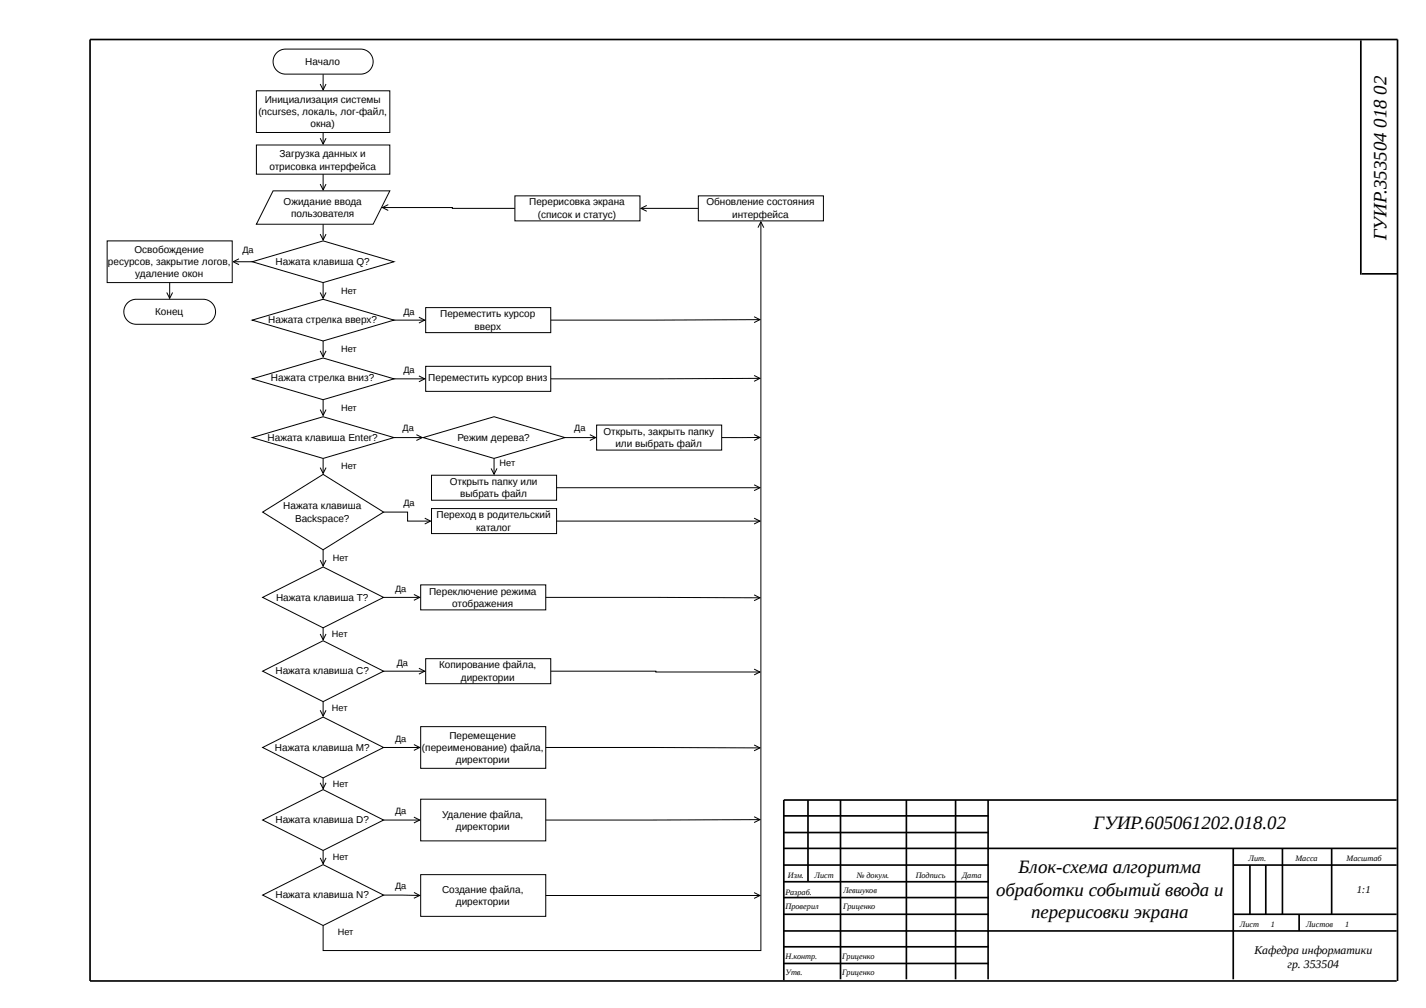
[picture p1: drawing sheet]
<svg xmlns="http://www.w3.org/2000/svg" width="420mm" height="297mm" viewBox="0 0 420 297" stroke-linecap="round" stroke-linejoin="round" font-family="sans-serif">
<g fill="none" stroke="#000" stroke-width=".49">
<path d="M401 11.9v69M401.2 80.7h10.6M238.1 235.7v24.1M247.7 235.7v52.9M267.1 235.7v52.9M281.6 235.7v52.9M291.2 235.7v52.9M411.6 235.7h-180.6v53.1M231 254.9h60.2M231 250h180.6M231 240.4h60.2M231 245.3h60.2"/>
<path d="M231 259.8h60.2M363.4 254.9h48.2M363.4 250v38.6M368.3 254.9v14.5M373 254.9v14.5M377.9 250v19.4M392.4 250v19.4M231 269.4h60.2M231 274.3h180.6M231 264.5h60.2M231 279h60.2M363.4 269.4h48.2"/>
<path d="M382.8 269.4v4.9M231 283.9h60.2M411.6 289h-385.1v-277.4h385.3v277.4"/>
</g>
<path d="M94.4 24.8l.8 1.7 .9-1.7M95.2 21.8v4.4" fill="none" stroke="#000" stroke-width=".29"/>
<path d="M81.5 15.5l1-.7 1.4-.3h22.4a3.7 3.7 0 0 1 3.7 3.7 3.7 3.7 0 0 1-3.7 3.6h-22.1a3.7 3.7 0 0 1-3.4-2.2 3.7 3.7 0 0 1 .7-4.1z" fill="#fff"/>
<path d="M81.5 15.5l1-.7 1.4-.3h22.4a3.7 3.7 0 0 1 3.7 3.7 3.7 3.7 0 0 1-3.7 3.6h-22.1a3.7 3.7 0 0 1-3.4-2.2 3.7 3.7 0 0 1 .7-4.1z" fill="none" stroke="#000" stroke-width=".29"/>
<path d="M75.6 26.8h39.3v12.2h-39.3z" fill="#fff"/>
<path d="M75.6 26.8h39.3v12.2h-39.3z" fill="none" stroke="#000" stroke-width=".29"/>
<path d="M75.6 42.7h39.3v8.6h-39.3z" fill="#fff"/>
<path d="M95.2 39v3.2M75.6 42.7h39.3v8.6h-39.3zM94.4 40.7l.8 1.7 .9-1.7" fill="none" stroke="#000" stroke-width=".29"/>
<path d="M80.5 56.2h34.4l-4.9 9.9h-34.4z" fill="#fff"/>
<path d="M80.5 56.2h34.4l-4.9 9.9h-34.4zM94.4 54.2l.8 1.8 .9-1.8M95.2 51.3v4.4M94.4 69l.8 1.7 .9-1.7M95.2 66.1v4.3" fill="none" stroke="#000" stroke-width=".29"/>
<path d="M74.3 77.1l20.9-6.1 20.9 6.1-20.9 6.2z" fill="#fff"/>
<path d="M74.3 77.1l20.9-6.1 20.9 6.1-20.9 6.2z" fill="none" stroke="#000" stroke-width=".29"/>
<path d="M37.6 89.3l.9-.7 1.4-.4h19.9a3.7 3.7 0 0 1 3.7 3.7 3.7 3.7 0 0 1-3.7 3.7h-19.6a3.7 3.7 0 0 1-3.4-2.3 3.7 3.7 0 0 1 .8-4z" fill="#fff"/>
<path d="M69 77.1h5.3M70.4 76.3l-1.7 .8 1.7 .9M37.6 89.3l.9-.7 1.4-.4h19.9a3.7 3.7 0 0 1 3.7 3.7 3.7 3.7 0 0 1-3.7 3.7h-19.6a3.7 3.7 0 0 1-3.4-2.3 3.7 3.7 0 0 1 .8-4z" fill="none" stroke="#000" stroke-width=".29"/>
<g fill="#fff">
<path d="M71.5 72.1h3.2v3.2h-3.2z"/>
<path d="M74.3 94.3l20.9-6.1 20.9 6.1-20.9 6.2z"/>
</g>
<path d="M74.3 94.3l20.9-6.1 20.9 6.1-20.9 6.2zM94.4 86.2l.8 1.7 .9-1.7M95.2 83.3v4.3" fill="none" stroke="#000" stroke-width=".29"/>
<g fill="#fff">
<path d="M100.5 84.1h4.7v3.2h-4.7z"/>
<path d="M31.6 71h36.8v12.3h-36.8z"/>
</g>
<path d="M31.6 71h36.8v12.3h-36.8zM49.1 86.2l.9 1.7 .9-1.7M50 83.3v4.3" fill="none" stroke="#000" stroke-width=".29"/>
<path d="M125.4 90.6h36.9v7.4h-36.9z" fill="#fff"/>
<path d="M116.1 94.3h8.8M123.4 93.5l1.8 .8-1.8 .9M125.4 90.6h36.9v7.4h-36.9z" fill="none" stroke="#000" stroke-width=".29"/>
<g fill="#fff">
<path d="M118.9 90.3h3.2v3.2h-3.2z"/>
<path d="M74.3 111.6l20.9-6.1 20.9 6.1-20.9 6.2z"/>
</g>
<path d="M74.3 111.6l20.9-6.1 20.9 6.1-20.9 6.2z" fill="none" stroke="#000" stroke-width=".29"/>
<path d="M125.4 107.9h36.9v7.4h-36.9z" fill="#fff"/>
<path d="M116.1 111.6h8.8M123.4 110.8l1.8 .8-1.8 .9M125.4 107.9h36.9v7.4h-36.9z" fill="none" stroke="#000" stroke-width=".29"/>
<path d="M118.9 107.5h3.2v3.2h-3.2z" fill="#fff"/>
<path d="M94.4 103.4l.8 1.7 .9-1.7M95.2 100.5v4.3" fill="none" stroke="#000" stroke-width=".29"/>
<g fill="#fff">
<path d="M100.5 101.3h4.7v3.2h-4.7z"/>
<path d="M74.3 128.9l20.9-6.1 20.9 6.1-20.9 6.2z"/>
</g>
<path d="M74.3 128.9l20.9-6.1 20.9 6.1-20.9 6.2zM116.1 128.9h8M122.7 128.1l1.7 .8-1.7 .9" fill="none" stroke="#000" stroke-width=".29"/>
<path d="M118.7 124.7h3.2v3.2h-3.2z" fill="#fff"/>
<path d="M95.2 117.8v4.3M94.4 120.7l.8 1.7 .9-1.7" fill="none" stroke="#000" stroke-width=".29"/>
<g fill="#fff">
<path d="M100.5 118.5h4.7v3.2h-4.7z"/>
<path d="M124.7 128.9l20.9-6.1 20.9 6.1-20.9 6.2z"/>
</g>
<path d="M124.7 128.9l20.9-6.1 20.9 6.1-20.9 6.2z" fill="none" stroke="#000" stroke-width=".29"/>
<path d="M175.8 125.2h36.9v7.4h-36.9z" fill="#fff"/>
<path d="M166.5 128.9h8.8M173.8 128.1l1.7 .8-1.7 .9M175.8 125.2h36.9v7.4h-36.9z" fill="none" stroke="#000" stroke-width=".29"/>
<g fill="#fff">
<path d="M169.3 124.7h3.2v3.2h-3.2z"/>
<path d="M127.2 140h36.8v7.4h-36.8z"/>
</g>
<path d="M144.7 138l.9 1.8 .8-1.8M145.6 135.1v4.4M127.2 140h36.8v7.4h-36.8z" fill="none" stroke="#000" stroke-width=".29"/>
<g fill="#fff">
<path d="M147.2 135h4.6v3.2h-4.6z"/>
<path d="M77.4 150.9l17.8-11.1 17.8 11.1-17.8 11.1z"/>
</g>
<path d="M77.4 150.9l17.8-11.1 17.8 11.1-17.8 11.1zM113 150.9h7.1v2.6h6.5M125.2 152.7l1.7 .8-1.7 .9" fill="none" stroke="#000" stroke-width=".29"/>
<path d="M118.9 146.8h3.2v3.2h-3.2z" fill="#fff"/>
<path d="M94.4 137.8l.8 1.7 .9-1.7M95.2 135.1v4.1" fill="none" stroke="#000" stroke-width=".29"/>
<g fill="#fff">
<path d="M100.5 135.7h4.7v3.2h-4.7z"/>
<path d="M127.2 149.9h36.8v7.3h-36.8z"/>
</g>
<path d="M127.2 149.9h36.8v7.3h-36.8z" fill="none" stroke="#000" stroke-width=".29"/>
<path d="M77.4 176l17.8-8.9 17.8 8.9-17.8 9z" fill="#fff"/>
<path d="M77.4 176l17.8-8.9 17.8 8.9-17.8 9zM94.4 165.1l.8 1.7 .9-1.7M95.2 162v4.5" fill="none" stroke="#000" stroke-width=".29"/>
<g fill="#fff">
<path d="M98 162.8h4.7v3.1h-4.7z"/>
<path d="M124 172.3h36.8v7.4h-36.8z"/>
</g>
<path d="M113 176h10.4M122 175.2l1.7 .8-1.7 .9M124 172.3h36.8v7.4h-36.8z" fill="none" stroke="#000" stroke-width=".29"/>
<g fill="#fff">
<path d="M116.5 171.8h3.2v3.2h-3.2z"/>
<path d="M77.4 197.8l17.8-9 17.8 9-17.8 8.9z"/>
</g>
<path d="M77.4 197.8l17.8-9 17.8 9-17.8 8.9zM94.4 186.8l.8 1.7 .9-1.7M95.2 185v3.2" fill="none" stroke="#000" stroke-width=".29"/>
<g fill="#fff">
<path d="M97.8 185.1h4.7v3.2h-4.7z"/>
<path d="M125.4 194.1h36.9v7.4h-36.9z"/>
</g>
<path d="M113 197.8h11.9M123.4 196.9l1.8 .9-1.8 .8M125.4 194.1h36.9v7.4h-36.9z" fill="none" stroke="#000" stroke-width=".29"/>
<g fill="#fff">
<path d="M117 193.7h3.2v3.2h-3.2z"/>
<path d="M77.4 220.2l17.8-8.9 17.8 8.9-17.8 9z"/>
</g>
<path d="M94.4 209.3l.8 1.7 .9-1.7M95.2 206.7v4M77.4 220.2l17.8-8.9 17.8 8.9-17.8 9z" fill="none" stroke="#000" stroke-width=".29"/>
<g fill="#fff">
<path d="M97.8 207h4.7v3.2h-4.7z"/>
<path d="M124 214.1h36.8v12.3h-36.8z"/>
</g>
<path d="M122 219.4l1.7 .8-1.7 .9M124 214.1h36.8v12.3h-36.8zM113 220.2h10.4" fill="none" stroke="#000" stroke-width=".29"/>
<g fill="#fff">
<path d="M116.5 216.1h3.2v3.2h-3.2z"/>
<path d="M77.4 241.6l17.8-8.9 17.8 8.9-17.8 9z"/>
</g>
<path d="M94.4 230.7l.8 1.7 .9-1.7M95.2 229.2v2.9M77.4 241.6l17.8-8.9 17.8 8.9-17.8 9z" fill="none" stroke="#000" stroke-width=".29"/>
<g fill="#fff">
<path d="M98 229.3h4.7v3.2h-4.7z"/>
<path d="M124 235.5h36.8v12.3h-36.8z"/>
</g>
<path d="M124 235.5h36.8v12.3h-36.8zM113 241.6h10.4M122 240.8l1.7 .8-1.7 .9" fill="none" stroke="#000" stroke-width=".29"/>
<g fill="#fff">
<path d="M116.5 237.4h3.2v3.2h-3.2z"/>
<path d="M77.4 263.7l17.8-8.9 17.8 8.9-17.8 9z"/>
</g>
<path d="M94.4 252.8l.8 1.7 .9-1.7M95.2 250.6v3.6M77.4 263.7l17.8-8.9 17.8 8.9-17.8 9z" fill="none" stroke="#000" stroke-width=".29"/>
<g fill="#fff">
<path d="M98 251h4.7v3.2h-4.7z"/>
<path d="M124 257.7h36.8v12.3h-36.8z"/>
</g>
<path d="M124 257.7h36.8v12.3h-36.8zM113 263.7l10.4 .2M122 263l1.7 .9-1.8 .8" fill="none" stroke="#000" stroke-width=".29"/>
<g fill="#fff">
<path d="M116.5 259.6h3.2v3.2h-3.2z"/>
<path d="M205.8 57.7h36.8v7.4h-36.8z"/>
</g>
<path d="M205.8 57.7h36.8v7.4h-36.8z" fill="none" stroke="#000" stroke-width=".29"/>
<path d="M151.7 57.7h36.9v7.4h-36.9z" fill="#fff"/>
<g fill="none" stroke="#000" stroke-width=".29">
<path d="M151.7 57.7h36.9v7.4h-36.9zM113 61.2l38.7 .2M114.4 60.3l-1.7 .9 1.7 .8M189.1 61.4h16.7M190.6 60.5l-1.7 .9 1.7 .9M223.3 67.1l.9-1.7 .9 1.7M224.2 65.6v214.5h-129v-7.4M222.2 93.3l1.7 .9-1.7 .8M223.7 94.2l-61.4 .1M222.2 110.6l1.7 .9-1.7 .9M223.7 111.5l-61.4 .1M222.2 128.1l1.7 .8-1.7 .9"/>
<path d="M223.7 128.9h-11M164 153.5h59.7M164 143.7h59.7M222.2 152.7l1.7 .8-1.7 .9M222.2 142.9l1.7 .8-1.7 .9M160.8 176l62.9 .1M222.2 175.3l1.7 .8-1.7 .9M162.3 197.8l61.4 .2M222.2 197.2l1.7 .8-1.7 .9M222.2 219.5l1.7 .9-1.7 .8M160.8 220.2l62.9 .2M222.2 240.7l1.7 .8-1.7 .9"/>
<path d="M223.7 241.5l-62.9 .1M160.8 263.9h62.9M222.2 263l1.7 .9-1.7 .8"/>
</g>
<path d="M99.5 273.1h4.7v3.2h-4.7z" fill="#fff"/>
<g font-size="5.5">
<text x="408.6" y="27.9" transform="rotate(-90 408.6 27.9)">02</text>
<text x="408.6" y="37.7" transform="rotate(-90 408.6 37.7)">018</text>
<text x="408.6" y="70.8" transform="rotate(-90 408.6 70.8)">ГУИР.353504</text>
<text x="322.3" y="244.3">ГУИР.605061202.018.02</text>
<text x="300.1" y="257.4">Блок-схема алгоритма</text>
<text x="293.5" y="264">обработки событий ввода и</text>
<text x="303.8" y="270.6">перерисовки экрана</text>
</g>
<g font-size="3.5">
<text x="369.6" y="281.2">Кафедра информатики</text>
<text x="379.4" y="285.1">гр. 353504</text>
</g>
<text font-size="3.1" x="399.8" y="263.2">1:1</text>
<g font-size="2.9">
<text x="90" y="19">Начало</text>
<text x="76.1" y="33.8">(ncurses, локаль, лог-файл,</text>
<text x="78" y="30.3">Инициализация системы</text>
<text x="91.5" y="37.4">окна)</text>
<text x="82.4" y="46.3">Загрузка данных и</text>
<text x="79.4" y="50">отрисовка интерфейса</text>
<text x="83.6" y="60.3">Ожидание ввода</text>
<text x="85.8" y="64">пользователя</text>
<text x="155.9" y="60.5">Перерисовка экрана</text>
<text x="158.5" y="64.2">(список и статус)</text>
<text x="208.1" y="60.5">Обновление состояния</text>
<text x="215.7" y="64.2">интерфейса</text>
<text x="31.8" y="78">ресурсов, закрытие логов,</text>
<text x="39.6" y="74.5">Освобождение</text>
<text x="81.2" y="78">Нажата клавиша Q?</text>
<text x="39.8" y="81.7">удаление окон</text>
<text x="45.7" y="92.7">Конец</text>
<text x="79" y="95.2">Нажата стрелка вверх?</text>
<text x="129.7" y="93.5">Переместить курсор</text>
<text x="139.8" y="97.1">вверх</text>
<text x="79.9" y="112.4">Нажата стрелка вниз?</text>
<text x="126.2" y="112.4">Переместить курсор вниз</text>
<text x="78.8" y="129.8">Нажата клавиша Enter?</text>
<text x="134.8" y="129.8">Режим дерева?</text>
<text x="177.8" y="128.1">Открыть, закрыть папку</text>
<text x="181.3" y="131.8">или выбрать файл</text>
<text x="132.5" y="142.9">Открыть папку или</text>
<text x="83.5" y="150">Нажата клавиша</text>
<text x="135.6" y="146.5">выбрать файл</text>
<text x="86.9" y="153.7">Backspace?</text>
<text x="128.6" y="152.7">Переход в родительский</text>
<text x="140.3" y="156.4">каталог</text>
<text x="81.3" y="177">Нажата клавиша T?</text>
<text x="126.4" y="175.3">Переключение режима</text>
<text x="133.3" y="179">отображения</text>
<text x="129.4" y="196.9">Копирование файла,</text>
<text x="81.2" y="198.6">Нажата клавиша C?</text>
<text x="135.8" y="200.6">директории</text>
<text x="81" y="221.2">Нажата клавиша M?</text>
<text x="124.3" y="221.2">(переименование) файла,</text>
<text x="132.4" y="217.8">Перемещение</text>
<text x="134.3" y="224.9">директории</text>
<text x="81.2" y="242.6">Нажата клавиша D?</text>
<text x="130.3" y="240.9">Удаление файла,</text>
<text x="134.3" y="244.6">директории</text>
<text x="130.3" y="263">Создание файла,</text>
<text x="81.2" y="264.7">Нажата клавиша N?</text>
<text x="134.3" y="266.7">директории</text>
</g>
<g font-size="2.7">
<text x="71.4" y="74.5">Да</text>
<text x="100.5" y="86.6">Нет</text>
<text x="118.9" y="92.7">Да</text>
<text x="100.5" y="103.8">Нет</text>
<text x="118.9" y="109.9">Да</text>
<text x="100.5" y="121">Нет</text>
<text x="118.6" y="127.1">Да</text>
<text x="169.2" y="127.1">Да</text>
<text x="147.2" y="137.4">Нет</text>
<text x="100.5" y="138.2">Нет</text>
<text x="118.9" y="149.2">Да</text>
<text x="98.1" y="165.2">Нет</text>
<text x="116.4" y="174.3">Да</text>
<text x="97.8" y="187.6">Нет</text>
<text x="116.9" y="196.2">Да</text>
<text x="97.8" y="209.4">Нет</text>
<text x="116.4" y="218.5">Да</text>
<text x="98.1" y="231.8">Нет</text>
<text x="116.4" y="239.9">Да</text>
<text x="98.1" y="253.4">Нет</text>
<text x="116.4" y="262">Да</text>
<text x="99.5" y="275.5">Нет</text>
</g>
<g font-size="2.4">
<text x="367.9" y="253.7">Лит.</text>
<text x="381.8" y="253.7">Масса</text>
<text x="396.8" y="253.7">Масштаб</text>
<text x="231.5" y="263.7">Разраб.</text>
<text x="232.1" y="258.6">Изм.</text>
<text x="240" y="258.6">Лист</text>
<text x="248.4" y="263">Левшуков</text>
<text x="252.4" y="258.6">№ докум.</text>
<text x="269.8" y="258.6">Подпись</text>
<text x="283.5" y="258.6">Дата</text>
<text x="231.5" y="267.9">Проверил</text>
<text x="248.4" y="267.9">Гриценко</text>
<text x="365.4" y="273.1">Лист</text>
<text x="374.5" y="273.1">1</text>
<text x="384.9" y="273.1">Листов</text>
<text x="396.3" y="273.1">1</text>
<text x="231.5" y="282.7">Н.контр.</text>
<text x="231.5" y="287.3">Утв.</text>
<text x="248.2" y="282.7">Гриценко</text>
<text x="248.2" y="287.3">Гриценко</text>
</g>
</svg>
